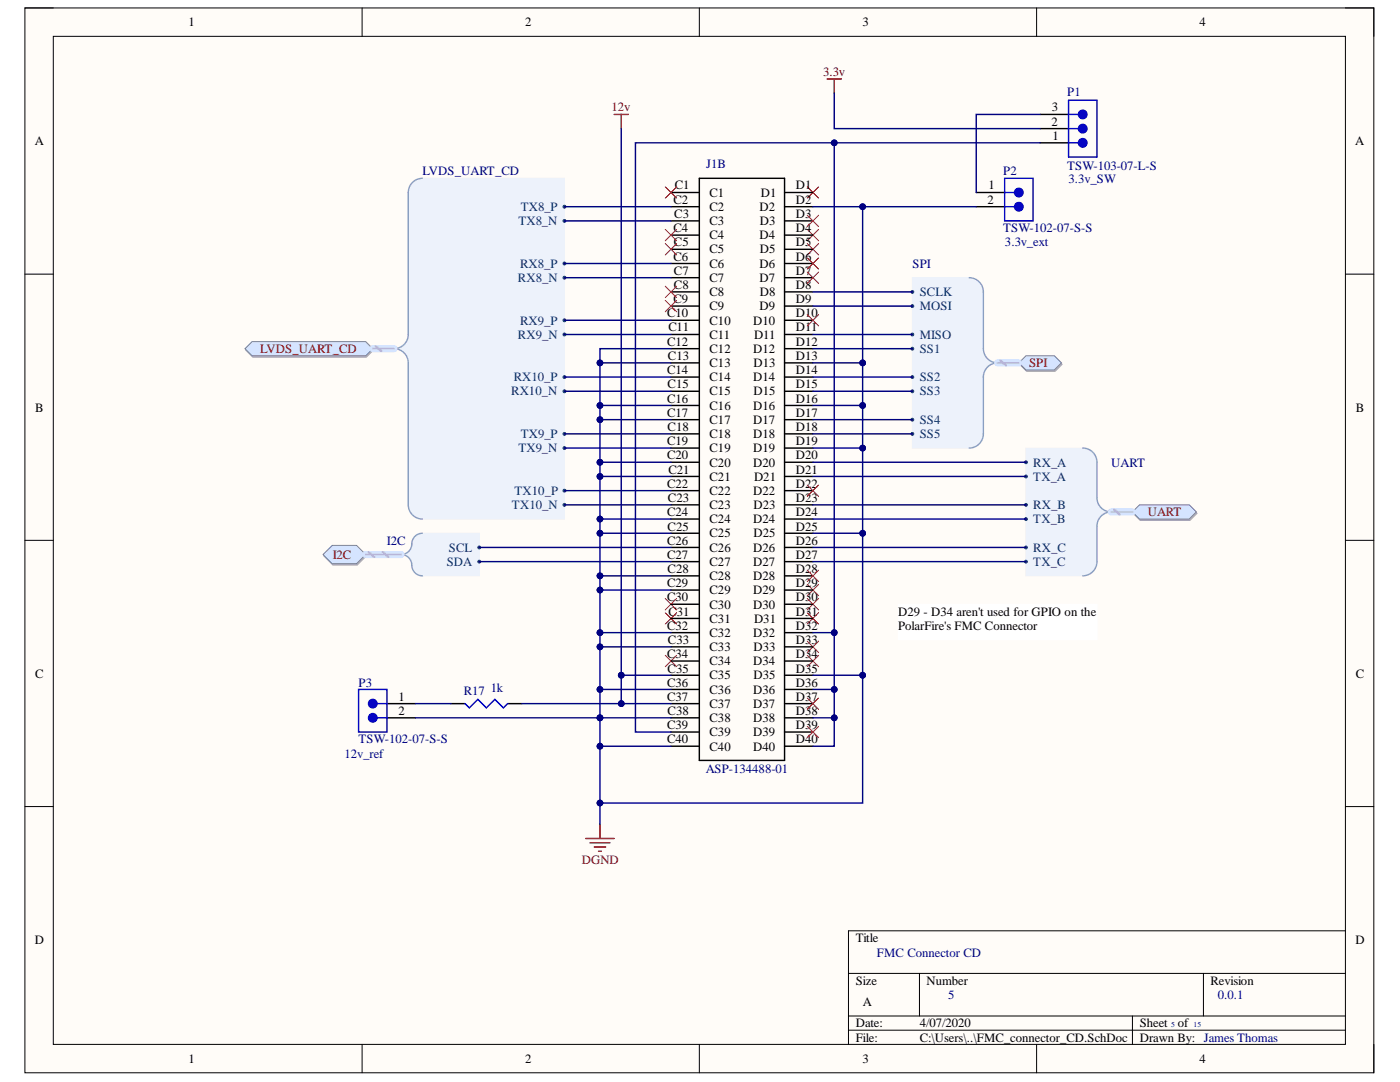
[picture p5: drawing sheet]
<svg xmlns="http://www.w3.org/2000/svg" width="279mm" height="216mm" viewBox="0 0 279 216" stroke-linecap="round" stroke-linejoin="round" font-family="sans-serif">
<path d="M5 1.6h269.2v212.5h-269.2z" fill-rule="evenodd" fill="#fffcf8"/>
<path d="M5 1.6h269.2v212.5h-269.2z" fill="none" stroke="#000" stroke-width=".2"/>
<path d="M10.6 7.3h257.9v201.1h-257.9z" fill-rule="evenodd" fill="#fffcf8"/>
<g fill="none" stroke="#000" stroke-width=".2">
<path d="M5 1.6h5.6M10.6 7.3h257.9v201.1h-257.9zM72.3 1.6v5.7M139.6 1.6v5.7M206.9 1.6v5.7M268.5 1.6h5.7v5.7M5 54.7h5.6M268.5 54.7h5.7M5 107.8h5.6M268.5 107.8h5.7M5 160.9h5.6M268.5 160.9h5.7"/>
<path d="M169.3 194.2h99.2M183.5 194.2v8.5M240.2 194.2v8.5M268.5 185.7h-99.2v22.7M72.3 208.4v5.7M139.6 208.4v5.7M169.3 202.7h99.2M169.3 205.6h99.2M206.9 208.4v5.7M226 202.7v5.7M274.2 208.4v5.7"/>
</g>
<path d="M116.9 167.3h5.7M117.7 168.2h4M118.6 169h2.3M119.5 169.9h.5M119.7 164.5v2.8" fill="none" stroke="#800000" stroke-width=".29"/>
<path d="M82.5 107.5l.7-.8 1.1-.3h11.3v8.5h-11.3a2.2 2.2 0 0 1-2.1-2.7l-.5-.8-1.1-.7 1.1-.8 .5-.8z" fill-rule="evenodd" fill="#edf2fb"/>
<path d="M82.5 107.5l.7-.8 1.1-.3h11.3v8.5h-11.3a2.2 2.2 0 0 1-2.1-2.7l-.5-.8-1.1-.7 1.1-.8 .5-.8z" fill="none" stroke="#edf2fb" stroke-width=".2"/>
<path d="M84.3 106.4a2.13 2.13 0 0 0-2.1 2.1 2.13 2.13 0 0 1-2.1 2.2 2.13 2.13 0 0 1 2.1 2.1 2.12 2.12 0 0 0 2.1 2.1" fill="none" stroke="#8f9ec9" stroke-width=".29"/>
<circle cx="95.6" cy="109.2" r=".28" fill="#003a70"/>
<circle cx="95.6" cy="109.2" r=".28" fill="none" stroke="#003a70" stroke-width=".2"/>
<circle cx="95.6" cy="112.1" r=".28" fill="#003a70"/>
<circle cx="95.6" cy="112.1" r=".28" fill="none" stroke="#003a70" stroke-width=".2"/>
<path d="M182.1 55.4h11.3l1.4 .4 1.1 1 .4 1.4v12.1l.7 1.2 1.4 .9-1.4 1-.7 1.1v12.1l-.4 1.4-1.1 1.1-1.4 .3h-11.3z" fill-rule="evenodd" fill="#edf2fb"/>
<path d="M182.1 55.4h11.3l1.4 .4 1.1 1 .4 1.4v12.1l.7 1.2 1.4 .9-1.4 1-.7 1.1v12.1l-.4 1.4-1.1 1.1-1.4 .3h-11.3z" fill="none" stroke="#edf2fb" stroke-width=".2"/>
<path d="M193.4 55.4a2.83 2.83 0 0 1 2.9 2.8v11.4a2.83 2.83 0 0 0 2.8 2.8 2.83 2.83 0 0 0-2.8 2.8v11.4a2.83 2.83 0 0 1-2.9 2.8" fill="none" stroke="#8f9ec9" stroke-width=".29"/>
<circle cx="182.1" cy="69.6" r=".28" fill="#003a70"/>
<circle cx="182.1" cy="69.6" r=".28" fill="none" stroke="#003a70" stroke-width=".2"/>
<circle cx="182.1" cy="75.2" r=".28" fill="#003a70"/>
<circle cx="182.1" cy="75.2" r=".28" fill="none" stroke="#003a70" stroke-width=".2"/>
<circle cx="182.1" cy="61.1" r=".28" fill="#003a70"/>
<circle cx="182.1" cy="61.1" r=".28" fill="none" stroke="#003a70" stroke-width=".2"/>
<circle cx="182.1" cy="66.7" r=".28" fill="#003a70"/>
<circle cx="182.1" cy="66.7" r=".28" fill="none" stroke="#003a70" stroke-width=".2"/>
<circle cx="182.1" cy="58.2" r=".28" fill="#003a70"/>
<circle cx="182.1" cy="58.2" r=".28" fill="none" stroke="#003a70" stroke-width=".2"/>
<circle cx="182.1" cy="78.1" r=".28" fill="#003a70"/>
<circle cx="182.1" cy="78.1" r=".28" fill="none" stroke="#003a70" stroke-width=".2"/>
<circle cx="182.1" cy="83.7" r=".28" fill="#003a70"/>
<circle cx="182.1" cy="83.7" r=".28" fill="none" stroke="#003a70" stroke-width=".2"/>
<circle cx="182.1" cy="86.6" r=".28" fill="#003a70"/>
<circle cx="182.1" cy="86.6" r=".28" fill="none" stroke="#003a70" stroke-width=".2"/>
<path d="M203.5 72.7l1.4-1.4h5.7l1.4 1.4-1.4 1.4h-5.7z" fill-rule="evenodd" fill="#bac0ca"/>
<path d="M203.5 72.7l1.4-1.4h5.7l1.4 1.4-1.4 1.4h-5.7z" fill="none" stroke="#a6acb6" stroke-width=".2"/>
<path d="M203.3 72.4l1.5-1.4h5.6l1.4 1.4-1.4 1.4h-5.6z" fill-rule="evenodd" fill="#d5e4ff"/>
<path d="M203.3 72.4l1.5-1.4h5.6l1.4 1.4-1.4 1.4h-5.6z" fill="none" stroke="#71809b" stroke-width=".2"/>
<path d="M64.6 110.9l1.8-1.8h4.9l1.8 1.8-1.8 1.9h-4.9z" fill-rule="evenodd" fill="#bac0ca"/>
<path d="M64.6 110.9l1.8-1.8h4.9l1.8 1.8-1.8 1.9h-4.9z" fill="none" stroke="#a6acb6" stroke-width=".2"/>
<path d="M64.5 110.7l1.8-1.9h4.9l1.8 1.9-1.8 1.8h-4.9z" fill-rule="evenodd" fill="#d5e4ff"/>
<path d="M64.5 110.7l1.8-1.9h4.9l1.8 1.9-1.8 1.8h-4.9z" fill="none" stroke="#71809b" stroke-width=".2"/>
<path d="M204.8 89.4h11.3l1.4 .4 1.1 1 .3 1.4v7.8l.7 1.2 1.4 1-1.4 .9-.7 1.2v7.8l-.3 1.4-1.1 1.1-1.4 .3h-11.3z" fill-rule="evenodd" fill="#edf2fb"/>
<path d="M204.8 89.4h11.3l1.4 .4 1.1 1 .3 1.4v7.8l.7 1.2 1.4 1-1.4 .9-.7 1.2v7.8l-.3 1.4-1.1 1.1-1.4 .3h-11.3z" fill="none" stroke="#edf2fb" stroke-width=".2"/>
<path d="M216.1 89.4a2.83 2.83 0 0 1 2.8 2.8v7.1a2.83 2.83 0 0 0 2.9 2.9 2.83 2.83 0 0 0-2.9 2.8v7.1a2.83 2.83 0 0 1-2.8 2.8" fill="none" stroke="#8f9ec9" stroke-width=".29"/>
<circle cx="204.7" cy="92.2" r=".28" fill="#003a70"/>
<circle cx="204.7" cy="92.2" r=".28" fill="none" stroke="#003a70" stroke-width=".2"/>
<circle cx="204.7" cy="95.1" r=".28" fill="#003a70"/>
<circle cx="204.7" cy="95.1" r=".28" fill="none" stroke="#003a70" stroke-width=".2"/>
<circle cx="204.7" cy="100.7" r=".28" fill="#003a70"/>
<circle cx="204.7" cy="100.7" r=".28" fill="none" stroke="#003a70" stroke-width=".2"/>
<circle cx="204.7" cy="103.6" r=".28" fill="#003a70"/>
<circle cx="204.7" cy="103.6" r=".28" fill="none" stroke="#003a70" stroke-width=".2"/>
<circle cx="204.7" cy="109.2" r=".28" fill="#003a70"/>
<circle cx="204.7" cy="109.2" r=".28" fill="none" stroke="#003a70" stroke-width=".2"/>
<circle cx="204.7" cy="112.1" r=".28" fill="#003a70"/>
<circle cx="204.7" cy="112.1" r=".28" fill="none" stroke="#003a70" stroke-width=".2"/>
<path d="M226.1 102.4l1.5-1.4h9.9l1.4 1.4-1.4 1.5h-9.9z" fill-rule="evenodd" fill="#bac0ca"/>
<path d="M226.1 102.4l1.5-1.4h9.9l1.4 1.4-1.4 1.5h-9.9z" fill="none" stroke="#a6acb6" stroke-width=".2"/>
<path d="M226 102.2l1.4-1.5h9.9l1.5 1.5-1.5 1.4h-9.9z" fill-rule="evenodd" fill="#d5e4ff"/>
<path d="M226 102.2l1.4-1.5h9.9l1.5 1.5-1.5 1.4h-9.9z" fill="none" stroke="#71809b" stroke-width=".2"/>
<path d="M81.8 37l1.1-1.1 1.4-.3h28.3v68h-28.3l-1.4-.4-1.1-1-.3-1.5v-29l-.7-1.2-1.4-.9 1.4-1 .7-1.2v-29z" fill-rule="evenodd" fill="#edf2fb"/>
<path d="M81.8 37l1.1-1.1 1.4-.3h28.3v68h-28.3l-1.4-.4-1.1-1-.3-1.5v-29l-.7-1.2-1.4-.9 1.4-1 .7-1.2v-29z" fill="none" stroke="#edf2fb" stroke-width=".2"/>
<path d="M84.3 35.6a2.83 2.83 0 0 0-2.8 2.8v28.3a2.83 2.83 0 0 1-2.9 2.9 2.83 2.83 0 0 1 2.9 2.8v28.3a2.83 2.83 0 0 0 2.8 2.9" fill="none" stroke="#8f9ec9" stroke-width=".29"/>
<circle cx="112.6" cy="41.2" r=".28" fill="#003a70"/>
<circle cx="112.6" cy="41.2" r=".28" fill="none" stroke="#003a70" stroke-width=".2"/>
<circle cx="112.6" cy="44.1" r=".28" fill="#003a70"/>
<circle cx="112.6" cy="44.1" r=".28" fill="none" stroke="#003a70" stroke-width=".2"/>
<circle cx="112.6" cy="52.6" r=".28" fill="#003a70"/>
<circle cx="112.6" cy="52.6" r=".28" fill="none" stroke="#003a70" stroke-width=".2"/>
<circle cx="112.6" cy="55.4" r=".28" fill="#003a70"/>
<circle cx="112.6" cy="55.4" r=".28" fill="none" stroke="#003a70" stroke-width=".2"/>
<circle cx="112.6" cy="66.7" r=".28" fill="#003a70"/>
<circle cx="112.6" cy="66.7" r=".28" fill="none" stroke="#003a70" stroke-width=".2"/>
<circle cx="112.6" cy="63.9" r=".28" fill="#003a70"/>
<circle cx="112.6" cy="63.9" r=".28" fill="none" stroke="#003a70" stroke-width=".2"/>
<circle cx="112.6" cy="97.9" r=".28" fill="#003a70"/>
<circle cx="112.6" cy="97.9" r=".28" fill="none" stroke="#003a70" stroke-width=".2"/>
<circle cx="112.6" cy="100.7" r=".28" fill="#003a70"/>
<circle cx="112.6" cy="100.7" r=".28" fill="none" stroke="#003a70" stroke-width=".2"/>
<circle cx="112.6" cy="86.6" r=".28" fill="#003a70"/>
<circle cx="112.6" cy="86.6" r=".28" fill="none" stroke="#003a70" stroke-width=".2"/>
<circle cx="112.6" cy="89.4" r=".28" fill="#003a70"/>
<circle cx="112.6" cy="89.4" r=".28" fill="none" stroke="#003a70" stroke-width=".2"/>
<circle cx="112.6" cy="75.2" r=".28" fill="#003a70"/>
<circle cx="112.6" cy="75.2" r=".28" fill="none" stroke="#003a70" stroke-width=".2"/>
<circle cx="112.6" cy="78.1" r=".28" fill="#003a70"/>
<circle cx="112.6" cy="78.1" r=".28" fill="none" stroke="#003a70" stroke-width=".2"/>
<path d="M49 69.9l1.5-1.5h22.6l1.4 1.5-1.4 1.4h-22.6z" fill-rule="evenodd" fill="#bac0ca"/>
<path d="M49 69.9l1.5-1.5h22.6l1.4 1.5-1.4 1.4h-22.6z" fill="none" stroke="#a6acb6" stroke-width=".2"/>
<path d="M48.9 69.6l1.4-1.4h22.7l1.4 1.4-1.4 1.4h-22.7z" fill-rule="evenodd" fill="#d5e4ff"/>
<path d="M48.9 69.6l1.4-1.4h22.7l1.4 1.4-1.4 1.4h-22.7z" fill="none" stroke="#71809b" stroke-width=".2"/>
<path d="M165.1 15.7h2.8M166.5 15.7v2.9M122.6 22.8h2.8M124 22.8v2.9" fill="none" stroke="#800000" stroke-width=".29"/>
<path d="M161.1 116.6l2.3 2.3M161.1 119.4l2.3 2.3M163.4 116.6l-2.3 2.3M163.4 119.4l-2.3 2.3M161.1 122.3l2.3 2.2M161.1 127.9l2.3 2.3M161.1 130.8l2.3 2.2M163.4 122.3l-2.3 2.2M163.4 127.9l-2.3 2.3M163.4 130.8l-2.3 2.2" fill="none" stroke="#f00" stroke-width=".2"/>
<path d="M179.2 120.6h39.7v7.1h-39.7z" fill-rule="evenodd" fill="#fff"/>
<path d="M179.2 120.6h39.7v7.1h-39.7z" fill="none" stroke="#fff" stroke-width=".2"/>
<path d="M161.1 37.3l2.3 2.2M163.4 37.3l-2.3 2.2M161.1 45.8l2.3 2.2M161.1 48.6l2.3 2.3M163.4 45.8l-2.3 2.2M163.4 48.6l-2.3 2.3M132.8 119.4l2.2 2.3M135 119.4l-2.2 2.3M132.8 130.8l2.2 2.2M132.8 122.3l2.2 2.2M135 130.8l-2.2 2.2M135 122.3l-2.2 2.2" fill="none" stroke="#f00" stroke-width=".2"/>
<path d="M194.8 38.4h5.7M194.8 41.2h5.7M90 140.4h2.8M101.3 140.4h2.8" fill="none" stroke="#000" stroke-width=".29"/>
<path d="M200.5 35.6h5.7v8.5h-5.7zM200.5 41.2h2M92.8 140.4l.9 .8 1.7-1.6 1.7 1.6 1.7-1.6 1.7 1.6 .8-.8" fill="none" stroke="#00f" stroke-width=".29"/>
<circle cx="203.3" cy="41.3" r=".85" fill="#00f"/>
<g fill="none" stroke="#00f" stroke-width=".29">
<path d="M200.5 38.4h2"/>
<circle cx="203.3" cy="41.3" r=".85"/>
</g>
<circle cx="203.3" cy="38.4" r=".85" fill="#00f"/>
<g fill="none" stroke="#00f" stroke-width=".29">
<path d="M213.3 20h5.6v11.3h-5.6zM213.3 25.7h1.9"/>
<circle cx="203.3" cy="38.4" r=".85"/>
</g>
<path d="M207.6 25.7h5.7M207.6 28.5h5.7M207.6 22.8h5.7" fill="none" stroke="#000" stroke-width=".29"/>
<circle cx="216.1" cy="25.7" r=".85" fill="#00f"/>
<g fill="none" stroke="#00f" stroke-width=".29">
<path d="M213.3 28.5h1.9"/>
<circle cx="216.1" cy="25.7" r=".85"/>
</g>
<circle cx="216.1" cy="28.5" r=".85" fill="#00f"/>
<g fill="none" stroke="#00f" stroke-width=".29">
<path d="M213.3 22.8h1.9"/>
<circle cx="216.1" cy="28.5" r=".85"/>
</g>
<circle cx="216.1" cy="22.8" r=".85" fill="#00f"/>
<g fill="none" stroke="#00f" stroke-width=".29">
<path d="M71.6 137.6h5.6v8.5h-5.6zM75.2 143.2h2"/>
<circle cx="216.1" cy="22.8" r=".85"/>
</g>
<path d="M77.2 143.2h5.7M77.2 140.4h5.7" fill="none" stroke="#000" stroke-width=".29"/>
<circle cx="74.4" cy="143.2" r=".85" fill="#00f"/>
<g fill="none" stroke="#00f" stroke-width=".29">
<path d="M75.2 140.4h2"/>
<circle cx="74.4" cy="143.2" r=".85"/>
</g>
<circle cx="74.4" cy="140.4" r=".85" fill="#00f"/>
<circle cx="74.4" cy="140.4" r=".85" fill="none" stroke="#00f" stroke-width=".29"/>
<g fill="none" stroke="#000" stroke-width=".29">
<path d="M133.9 38.4h5.7M139.6 35.6h17v116.1h-17zM156.6 38.4h5.6M133.9 58.2h5.7M133.9 55.4h5.7M133.9 52.6h5.7M133.9 49.7h5.7M133.9 46.9h5.7M133.9 44.1h5.7M133.9 41.2h5.7M156.6 58.2h5.6M156.6 55.4h5.6"/>
<path d="M156.6 52.6h5.6M156.6 49.7h5.6M156.6 46.9h5.6M156.6 44.1h5.6M156.6 41.2h5.6M133.9 78.1h5.7M133.9 75.2h5.7M133.9 72.4h5.7M133.9 69.6h5.7M133.9 66.7h5.7M133.9 63.9h5.7M133.9 61.1h5.7"/>
<path d="M156.6 78.1h5.6M156.6 75.2h5.6M156.6 72.4h5.6M156.6 69.6h5.6M156.6 66.7h5.6M156.6 63.9h5.6M156.6 61.1h5.6M133.9 97.9h5.7M133.9 95.1h5.7M133.9 92.2h5.7M133.9 89.4h5.7M133.9 86.6h5.7"/>
<path d="M133.9 83.7h5.7M133.9 80.9h5.7M156.6 97.9h5.6M156.6 95.1h5.6M156.6 92.2h5.6M156.6 89.4h5.6M156.6 86.6h5.6M156.6 83.7h5.6M156.6 80.9h5.6M133.9 117.7h5.7M133.9 114.9h5.7M133.9 112.1h5.7"/>
<path d="M133.9 109.2h5.7M133.9 106.4h5.7M133.9 103.6h5.7M133.9 100.7h5.7M156.6 117.7h5.6M156.6 114.9h5.6M156.6 112.1h5.6M156.6 109.2h5.6M156.6 106.4h5.6M156.6 103.6h5.6M156.6 100.7h5.6M133.9 137.6h5.7"/>
<path d="M133.9 134.7h5.7M133.9 131.9h5.7M133.9 129.1h5.7M133.9 126.2h5.7M133.9 123.4h5.7M133.9 120.6h5.7M156.6 137.6h5.6M156.6 134.7h5.6M156.6 131.9h5.6M156.6 129.1h5.6M156.6 126.2h5.6M156.6 123.4h5.6"/>
<path d="M156.6 120.6h5.6M133.9 148.9h5.7M133.9 146.1h5.7M133.9 143.2h5.7M133.9 140.4h5.7M156.6 148.9h5.6M156.6 146.1h5.6M156.6 143.2h5.6M156.6 140.4h5.6"/>
</g>
<g fill="none" stroke="#f00" stroke-width=".2">
<path d="M132.8 37.3l2.2 2.2M135 37.3l-2.2 2.2M132.8 45.8l2.2 2.2M132.8 48.6l2.2 2.3M132.8 57.1l2.2 2.3M132.8 59.9l2.2 2.3M135 45.8l-2.2 2.2M135 48.6l-2.2 2.3M135 57.1l-2.2 2.3M135 59.9l-2.2 2.3M161.1 54.3l2.3 2.2M161.1 51.4l2.3 2.3"/>
<path d="M161.1 42.9l2.3 2.3M163.4 54.3l-2.3 2.2M163.4 51.4l-2.3 2.3M163.4 42.9l-2.3 2.3M161.1 62.8l2.3 2.2M163.4 62.8l-2.3 2.2M161.1 96.8l2.3 2.2M163.4 96.8l-2.3 2.2M161.1 113.8l2.3 2.2M163.4 113.8l-2.3 2.2M161.1 139.3l2.3 2.2M163.4 139.3l-2.3 2.2"/>
<path d="M161.1 144.9l2.3 2.3M163.4 144.9l-2.3 2.3"/>
</g>
<path d="M172.2 41.2v119h-52.5" fill="none" stroke="#000080" stroke-width=".29"/>
<circle cx="172.2" cy="41.2" r=".57" fill="#000080"/>
<circle cx="172.2" cy="41.2" r=".57" fill="none" stroke="#000080" stroke-width=".2"/>
<circle cx="172.2" cy="72.4" r=".57" fill="#000080"/>
<circle cx="172.2" cy="72.4" r=".57" fill="none" stroke="#000080" stroke-width=".2"/>
<circle cx="172.2" cy="80.9" r=".57" fill="#000080"/>
<circle cx="172.2" cy="80.9" r=".57" fill="none" stroke="#000080" stroke-width=".2"/>
<circle cx="172.2" cy="89.4" r=".57" fill="#000080"/>
<circle cx="172.2" cy="89.4" r=".57" fill="none" stroke="#000080" stroke-width=".2"/>
<circle cx="172.2" cy="106.4" r=".57" fill="#000080"/>
<circle cx="172.2" cy="106.4" r=".57" fill="none" stroke="#000080" stroke-width=".2"/>
<circle cx="172.2" cy="134.7" r=".57" fill="#000080"/>
<circle cx="172.2" cy="134.7" r=".57" fill="none" stroke="#000080" stroke-width=".2"/>
<circle cx="119.7" cy="160.2" r=".57" fill="#000080"/>
<circle cx="119.7" cy="160.2" r=".57" fill="none" stroke="#000080" stroke-width=".2"/>
<path d="M221.8 102.2h4.2" fill="none" stroke="#cbdaff" stroke-width="1.4"/>
<path d="M222.3 101.7l1.1 .9" fill="none" stroke="#adbce7" stroke-width=".42"/>
<path d="M221.8 102.2h4.2" fill="none" stroke="#adbce7" stroke-width=".29"/>
<path d="M82.9 143.2h36.8" fill="none" stroke="#000080" stroke-width=".29"/>
<circle cx="119.7" cy="143.2" r=".57" fill="#000080"/>
<circle cx="119.7" cy="143.2" r=".57" fill="none" stroke="#000080" stroke-width=".2"/>
<path d="M95.6 112.1h38.3M95.6 109.2h38.3M82.9 140.4h7.1M104.1 140.4h19.9" fill="none" stroke="#000080" stroke-width=".29"/>
<circle cx="124" cy="140.4" r=".57" fill="#000080"/>
<circle cx="124" cy="140.4" r=".57" fill="none" stroke="#000080" stroke-width=".2"/>
<g fill="none" stroke="#000080" stroke-width=".29">
<path d="M112.6 55.4h21.3M112.6 52.6h21.3M112.6 44.1h21.3M112.6 41.2h21.3M112.6 78.1h21.3M112.6 75.2h21.3M112.6 66.7h21.3M112.6 63.9h21.3M112.6 97.9h21.3M112.6 89.4h21.3M112.6 86.6h21.3M112.6 100.7h21.3"/>
<path d="M119.7 148.9h14.2"/>
</g>
<circle cx="119.7" cy="148.9" r=".57" fill="#000080"/>
<circle cx="119.7" cy="148.9" r=".57" fill="none" stroke="#000080" stroke-width=".2"/>
<path d="M119.7 143.2h14.2" fill="none" stroke="#000080" stroke-width=".29"/>
<circle cx="119.7" cy="143.2" r=".57" fill="#000080"/>
<circle cx="119.7" cy="143.2" r=".57" fill="none" stroke="#000080" stroke-width=".2"/>
<path d="M119.7 137.6h14.2" fill="none" stroke="#000080" stroke-width=".29"/>
<circle cx="119.7" cy="137.6" r=".57" fill="#000080"/>
<circle cx="119.7" cy="137.6" r=".57" fill="none" stroke="#000080" stroke-width=".2"/>
<path d="M119.7 129.1h14.2" fill="none" stroke="#000080" stroke-width=".29"/>
<circle cx="119.7" cy="129.1" r=".57" fill="#000080"/>
<circle cx="119.7" cy="129.1" r=".57" fill="none" stroke="#000080" stroke-width=".2"/>
<path d="M119.7 126.2h14.2" fill="none" stroke="#000080" stroke-width=".29"/>
<circle cx="119.7" cy="126.2" r=".57" fill="#000080"/>
<circle cx="119.7" cy="126.2" r=".57" fill="none" stroke="#000080" stroke-width=".2"/>
<path d="M119.7 117.7h14.2" fill="none" stroke="#000080" stroke-width=".29"/>
<circle cx="119.7" cy="117.7" r=".57" fill="#000080"/>
<circle cx="119.7" cy="117.7" r=".57" fill="none" stroke="#000080" stroke-width=".2"/>
<path d="M119.7 114.9h14.2" fill="none" stroke="#000080" stroke-width=".29"/>
<circle cx="119.7" cy="114.9" r=".57" fill="#000080"/>
<circle cx="119.7" cy="114.9" r=".57" fill="none" stroke="#000080" stroke-width=".2"/>
<path d="M119.7 106.4h14.2" fill="none" stroke="#000080" stroke-width=".29"/>
<circle cx="119.7" cy="106.4" r=".57" fill="#000080"/>
<circle cx="119.7" cy="106.4" r=".57" fill="none" stroke="#000080" stroke-width=".2"/>
<path d="M119.7 103.6h14.2" fill="none" stroke="#000080" stroke-width=".29"/>
<circle cx="119.7" cy="103.6" r=".57" fill="#000080"/>
<circle cx="119.7" cy="103.6" r=".57" fill="none" stroke="#000080" stroke-width=".2"/>
<path d="M119.7 95.1h14.2" fill="none" stroke="#000080" stroke-width=".29"/>
<circle cx="119.7" cy="95.1" r=".57" fill="#000080"/>
<circle cx="119.7" cy="95.1" r=".57" fill="none" stroke="#000080" stroke-width=".2"/>
<path d="M119.7 92.2h14.2" fill="none" stroke="#000080" stroke-width=".29"/>
<circle cx="119.7" cy="92.2" r=".57" fill="#000080"/>
<circle cx="119.7" cy="92.2" r=".57" fill="none" stroke="#000080" stroke-width=".2"/>
<path d="M119.7 83.7h14.2" fill="none" stroke="#000080" stroke-width=".29"/>
<circle cx="119.7" cy="83.7" r=".57" fill="#000080"/>
<circle cx="119.7" cy="83.7" r=".57" fill="none" stroke="#000080" stroke-width=".2"/>
<path d="M119.7 80.9h14.2" fill="none" stroke="#000080" stroke-width=".29"/>
<circle cx="119.7" cy="80.9" r=".57" fill="#000080"/>
<circle cx="119.7" cy="80.9" r=".57" fill="none" stroke="#000080" stroke-width=".2"/>
<path d="M119.7 72.4h14.2" fill="none" stroke="#000080" stroke-width=".29"/>
<circle cx="119.7" cy="72.4" r=".57" fill="#000080"/>
<circle cx="119.7" cy="72.4" r=".57" fill="none" stroke="#000080" stroke-width=".2"/>
<path d="M133.9 69.6h-14.2v94.9" fill="none" stroke="#000080" stroke-width=".29"/>
<circle cx="119.7" cy="72.4" r=".57" fill="#000080"/>
<circle cx="119.7" cy="72.4" r=".57" fill="none" stroke="#000080" stroke-width=".2"/>
<circle cx="119.7" cy="80.9" r=".57" fill="#000080"/>
<circle cx="119.7" cy="80.9" r=".57" fill="none" stroke="#000080" stroke-width=".2"/>
<circle cx="119.7" cy="83.7" r=".57" fill="#000080"/>
<circle cx="119.7" cy="83.7" r=".57" fill="none" stroke="#000080" stroke-width=".2"/>
<circle cx="119.7" cy="92.2" r=".57" fill="#000080"/>
<circle cx="119.7" cy="92.2" r=".57" fill="none" stroke="#000080" stroke-width=".2"/>
<circle cx="119.7" cy="95.1" r=".57" fill="#000080"/>
<circle cx="119.7" cy="95.1" r=".57" fill="none" stroke="#000080" stroke-width=".2"/>
<circle cx="119.7" cy="103.6" r=".57" fill="#000080"/>
<circle cx="119.7" cy="103.6" r=".57" fill="none" stroke="#000080" stroke-width=".2"/>
<circle cx="119.7" cy="106.4" r=".57" fill="#000080"/>
<circle cx="119.7" cy="106.4" r=".57" fill="none" stroke="#000080" stroke-width=".2"/>
<circle cx="119.7" cy="114.9" r=".57" fill="#000080"/>
<circle cx="119.7" cy="114.9" r=".57" fill="none" stroke="#000080" stroke-width=".2"/>
<circle cx="119.7" cy="117.7" r=".57" fill="#000080"/>
<circle cx="119.7" cy="117.7" r=".57" fill="none" stroke="#000080" stroke-width=".2"/>
<circle cx="119.7" cy="126.2" r=".57" fill="#000080"/>
<circle cx="119.7" cy="126.2" r=".57" fill="none" stroke="#000080" stroke-width=".2"/>
<circle cx="119.7" cy="129.1" r=".57" fill="#000080"/>
<circle cx="119.7" cy="129.1" r=".57" fill="none" stroke="#000080" stroke-width=".2"/>
<circle cx="119.7" cy="137.6" r=".57" fill="#000080"/>
<circle cx="119.7" cy="137.6" r=".57" fill="none" stroke="#000080" stroke-width=".2"/>
<circle cx="119.7" cy="143.2" r=".57" fill="#000080"/>
<circle cx="119.7" cy="143.2" r=".57" fill="none" stroke="#000080" stroke-width=".2"/>
<circle cx="119.7" cy="148.9" r=".57" fill="#000080"/>
<circle cx="119.7" cy="148.9" r=".57" fill="none" stroke="#000080" stroke-width=".2"/>
<circle cx="119.7" cy="160.2" r=".57" fill="#000080"/>
<circle cx="119.7" cy="160.2" r=".57" fill="none" stroke="#000080" stroke-width=".2"/>
<path d="M133.9 134.7h-9.9v5.7h9.9" fill="none" stroke="#000080" stroke-width=".29"/>
<circle cx="124" cy="140.4" r=".57" fill="#000080"/>
<circle cx="124" cy="140.4" r=".57" fill="none" stroke="#000080" stroke-width=".2"/>
<circle cx="124" cy="134.7" r=".57" fill="#000080"/>
<circle cx="124" cy="134.7" r=".57" fill="none" stroke="#000080" stroke-width=".2"/>
<path d="M166.5 126.2v-97.7h-39.7v117.6h7.1" fill="none" stroke="#000080" stroke-width=".29"/>
<circle cx="166.5" cy="28.5" r=".57" fill="#000080"/>
<circle cx="166.5" cy="28.5" r=".57" fill="none" stroke="#000080" stroke-width=".2"/>
<circle cx="166.5" cy="126.2" r=".57" fill="#000080"/>
<circle cx="166.5" cy="126.2" r=".57" fill="none" stroke="#000080" stroke-width=".2"/>
<path d="M162.2 126.2h4.3v22.7h-4.3" fill="none" stroke="#000080" stroke-width=".29"/>
<circle cx="166.5" cy="143.2" r=".57" fill="#000080"/>
<circle cx="166.5" cy="143.2" r=".57" fill="none" stroke="#000080" stroke-width=".2"/>
<circle cx="166.5" cy="137.6" r=".57" fill="#000080"/>
<circle cx="166.5" cy="137.6" r=".57" fill="none" stroke="#000080" stroke-width=".2"/>
<circle cx="166.5" cy="126.2" r=".57" fill="#000080"/>
<circle cx="166.5" cy="126.2" r=".57" fill="none" stroke="#000080" stroke-width=".2"/>
<path d="M162.2 143.2h4.3" fill="none" stroke="#000080" stroke-width=".29"/>
<circle cx="166.5" cy="143.2" r=".57" fill="#000080"/>
<circle cx="166.5" cy="143.2" r=".57" fill="none" stroke="#000080" stroke-width=".2"/>
<path d="M162.2 137.6h4.3" fill="none" stroke="#000080" stroke-width=".29"/>
<circle cx="166.5" cy="137.6" r=".57" fill="#000080"/>
<circle cx="166.5" cy="137.6" r=".57" fill="none" stroke="#000080" stroke-width=".2"/>
<path d="M162.2 134.7h10" fill="none" stroke="#000080" stroke-width=".29"/>
<circle cx="172.2" cy="134.7" r=".57" fill="#000080"/>
<circle cx="172.2" cy="134.7" r=".57" fill="none" stroke="#000080" stroke-width=".2"/>
<path d="M162.2 106.4h10M162.2 112.1h42.6M162.2 109.2h42.6" fill="none" stroke="#000080" stroke-width=".29"/>
<circle cx="172.2" cy="106.4" r=".57" fill="#000080"/>
<circle cx="172.2" cy="106.4" r=".57" fill="none" stroke="#000080" stroke-width=".2"/>
<path d="M162.2 89.4h10M162.2 95.1h42.6M162.2 92.2h42.6M162.2 103.6h42.6M162.2 100.7h42.6" fill="none" stroke="#000080" stroke-width=".29"/>
<circle cx="172.2" cy="89.4" r=".57" fill="#000080"/>
<circle cx="172.2" cy="89.4" r=".57" fill="none" stroke="#000080" stroke-width=".2"/>
<path d="M162.2 80.9h10M162.2 86.6h19.9M162.2 83.7h19.9" fill="none" stroke="#000080" stroke-width=".29"/>
<circle cx="172.2" cy="80.9" r=".57" fill="#000080"/>
<circle cx="172.2" cy="80.9" r=".57" fill="none" stroke="#000080" stroke-width=".2"/>
<path d="M162.2 72.4h10M162.2 78.1h19.9M162.2 75.2h19.9" fill="none" stroke="#000080" stroke-width=".29"/>
<circle cx="172.2" cy="72.4" r=".57" fill="#000080"/>
<circle cx="172.2" cy="72.4" r=".57" fill="none" stroke="#000080" stroke-width=".2"/>
<path d="M162.2 41.2h32.6M162.2 58.2h19.9M162.2 69.6h19.9M162.2 66.7h19.9M162.2 61.1h19.9" fill="none" stroke="#000080" stroke-width=".29"/>
<circle cx="172.2" cy="41.2" r=".57" fill="#000080"/>
<circle cx="172.2" cy="41.2" r=".57" fill="none" stroke="#000080" stroke-width=".2"/>
<path d="M166.5 28.5h41.1" fill="none" stroke="#000080" stroke-width=".29"/>
<circle cx="166.5" cy="28.5" r=".57" fill="#000080"/>
<circle cx="166.5" cy="28.5" r=".57" fill="none" stroke="#000080" stroke-width=".2"/>
<path d="M166.5 18.6v7.1h41.1M124 25.7v109M207.6 22.8h-12.8v15.6" fill="none" stroke="#000080" stroke-width=".29"/>
<circle cx="124" cy="134.7" r=".57" fill="#000080"/>
<circle cx="124" cy="134.7" r=".57" fill="none" stroke="#000080" stroke-width=".2"/>
<path d="M74.4 69.6h4.2M199.1 72.4h4.2M73 110.7h7.1" fill="none" stroke="#cbdaff" stroke-width="1.4"/>
<path d="M75 69.1l1.1 1M199.6 71.9l1.2 1M73.5 110.2l1.2 .9M76.4 110.2l1.1 .9" fill="none" stroke="#adbce7" stroke-width=".42"/>
<path d="M74.4 69.6h4.2M199.1 72.4h4.2M73 110.7h7.1" fill="none" stroke="#adbce7" stroke-width=".29"/>
<g font-size="2.5">
<text x="37.6" y="5.2">1</text>
<text x="104.8" y="5.2">2</text>
<text x="172.1" y="5.2">3</text>
<text x="239.4" y="5.2">4</text>
<text x="209.9" y="22.2">3</text>
<text x="6.9" y="29">A</text>
<text x="209.9" y="25.1">2</text>
<text x="210" y="27.9">1</text>
<text x="270.4" y="29">A</text>
<text x="134.4" y="40.7">C2</text>
<text x="134.7" y="37.8">C1</text>
<text x="141.6" y="39.2">C1</text>
<text x="151.8" y="39.2">D1</text>
<text x="158.9" y="40.7">D2</text>
<text x="158.9" y="37.8">D1</text>
<text x="197.1" y="40.7">2</text>
<text x="197.3" y="37.8">1</text>
<text x="134.4" y="46.3">C4</text>
<text x="134.6" y="43.5">C3</text>
<text x="141.6" y="47.8">C4</text>
<text x="141.6" y="44.9">C3</text>
<text x="141.6" y="42.1">C2</text>
<text x="151.6" y="47.8">D4</text>
<text x="151.6" y="42.1">D2</text>
<text x="151.7" y="44.9">D3</text>
<text x="158.9" y="46.3">D4</text>
<text x="158.9" y="43.5">D3</text>
<text x="134.4" y="52">C6</text>
<text x="134.5" y="49.1">C5</text>
<text x="141.6" y="53.4">C6</text>
<text x="141.6" y="50.6">C5</text>
<text x="151.6" y="53.4">D6</text>
<text x="151.7" y="50.6">D5</text>
<text x="158.9" y="52">D6</text>
<text x="158.9" y="49.1">D5</text>
<text x="134.5" y="57.7">C8</text>
<text x="134.5" y="54.8">C7</text>
<text x="141.6" y="59.1">C8</text>
<text x="141.6" y="56.2">C7</text>
<text x="151.6" y="56.2">D7</text>
<text x="151.7" y="59.1">D8</text>
<text x="158.9" y="57.7">D8</text>
<text x="158.9" y="54.8">D7</text>
<text x="133.1" y="63.3">C10</text>
<text x="134.4" y="60.5">C9</text>
<text x="141.6" y="64.8">C10</text>
<text x="141.6" y="61.9">C9</text>
<text x="150.3" y="64.8">D10</text>
<text x="151.6" y="61.9">D9</text>
<text x="158.9" y="63.3">D10</text>
<text x="158.9" y="60.5">D9</text>
<text x="133.1" y="69">C12</text>
<text x="133.3" y="71.8">C13</text>
<text x="133.4" y="66.1">C11</text>
<text x="141.6" y="70.4">C12</text>
<text x="141.6" y="67.6">C11</text>
<text x="150.3" y="70.4">D12</text>
<text x="150.5" y="67.6">D11</text>
<text x="158.9" y="71.8">D13</text>
<text x="158.9" y="69">D12</text>
<text x="158.9" y="66.1">D11</text>
<text x="133.1" y="74.7">C14</text>
<text x="133.2" y="77.5">C15</text>
<text x="141.6" y="76.1">C14</text>
<text x="141.6" y="73.2">C13</text>
<text x="150.3" y="76.1">D14</text>
<text x="150.4" y="73.2">D13</text>
<text x="158.9" y="77.5">D15</text>
<text x="158.9" y="74.7">D14</text>
<text x="7" y="82.1">B</text>
<text x="133.1" y="83.1">C17</text>
<text x="133.1" y="80.3">C16</text>
<text x="141.6" y="81.8">C16</text>
<text x="141.6" y="78.9">C15</text>
<text x="150.3" y="81.8">D16</text>
<text x="150.4" y="78.9">D15</text>
<text x="158.9" y="83.1">D17</text>
<text x="158.9" y="80.3">D16</text>
<text x="270.6" y="82.1">B</text>
<text x="133.1" y="88.8">C19</text>
<text x="133.2" y="86">C18</text>
<text x="141.6" y="87.4">C18</text>
<text x="141.6" y="84.6">C17</text>
<text x="150.3" y="87.4">D18</text>
<text x="150.3" y="84.6">D17</text>
<text x="158.9" y="88.8">D19</text>
<text x="158.9" y="86">D18</text>
<text x="133.1" y="91.7">C20</text>
<text x="133.4" y="94.5">C21</text>
<text x="141.6" y="95.9">C21</text>
<text x="141.6" y="93.1">C20</text>
<text x="141.6" y="90.2">C19</text>
<text x="150.3" y="93.1">D20</text>
<text x="150.3" y="90.2">D19</text>
<text x="150.5" y="95.9">D21</text>
<text x="158.9" y="94.5">D21</text>
<text x="158.9" y="91.7">D20</text>
<text x="133.1" y="97.3">C22</text>
<text x="133.3" y="100.2">C23</text>
<text x="141.6" y="101.6">C23</text>
<text x="141.6" y="98.8">C22</text>
<text x="150.3" y="98.8">D22</text>
<text x="150.4" y="101.6">D23</text>
<text x="158.9" y="100.2">D23</text>
<text x="158.9" y="97.3">D22</text>
<text x="133.1" y="103">C24</text>
<text x="133.2" y="105.9">C25</text>
<text x="141.6" y="107.2">C25</text>
<text x="141.6" y="104.4">C24</text>
<text x="150.3" y="104.4">D24</text>
<text x="150.4" y="107.2">D25</text>
<text x="158.9" y="105.9">D25</text>
<text x="158.9" y="103">D24</text>
<text x="133.1" y="111.5">C27</text>
<text x="133.1" y="108.7">C26</text>
<text x="141.6" y="112.9">C27</text>
<text x="141.6" y="110.1">C26</text>
<text x="150.3" y="112.9">D27</text>
<text x="150.3" y="110.1">D26</text>
<text x="158.9" y="111.5">D27</text>
<text x="158.9" y="108.7">D26</text>
<text x="133.1" y="120">C30</text>
<text x="133.1" y="117.2">C29</text>
<text x="133.2" y="114.3">C28</text>
<text x="141.6" y="118.6">C29</text>
<text x="141.6" y="115.8">C28</text>
<text x="150.3" y="118.6">D29</text>
<text x="150.3" y="115.8">D28</text>
<text x="158.9" y="120">D30</text>
<text x="158.9" y="117.2">D29</text>
<text x="158.9" y="114.3">D28</text>
<text x="133.1" y="125.7">C32</text>
<text x="133.4" y="122.9">C31</text>
<text x="141.6" y="124.2">C31</text>
<text x="141.6" y="121.4">C30</text>
<text x="150.3" y="121.4">D30</text>
<text x="150.5" y="124.2">D31</text>
<text x="158.9" y="125.7">D32</text>
<text x="158.9" y="122.9">D31</text>
<text x="179.2" y="122.9">D29 - D34 aren't used for GPIO on the</text>
<text x="179.2" y="125.7">PolarFire's FMC Connector</text>
<text x="133.1" y="131.3">C34</text>
<text x="133.3" y="128.5">C33</text>
<text x="141.6" y="129.9">C33</text>
<text x="141.6" y="127.1">C32</text>
<text x="150.3" y="127.1">D32</text>
<text x="150.4" y="129.9">D33</text>
<text x="158.9" y="131.3">D34</text>
<text x="158.9" y="128.5">D33</text>
<text x="7" y="135.2">C</text>
<text x="133.1" y="137">C36</text>
<text x="133.2" y="134.2">C35</text>
<text x="141.6" y="135.6">C35</text>
<text x="141.6" y="132.8">C34</text>
<text x="150.3" y="132.8">D34</text>
<text x="150.4" y="135.6">D35</text>
<text x="158.9" y="137">D36</text>
<text x="158.9" y="134.2">D35</text>
<text x="270.6" y="135.2">C</text>
<text x="79.5" y="142.7">2</text>
<text x="79.5" y="139.9">1</text>
<text x="133.1" y="139.9">C37</text>
<text x="133.2" y="142.7">C38</text>
<text x="141.6" y="141.2">C37</text>
<text x="141.6" y="138.4">C36</text>
<text x="150.3" y="141.2">D37</text>
<text x="150.3" y="138.4">D36</text>
<text x="158.9" y="142.7">D38</text>
<text x="158.9" y="139.9">D37</text>
<text x="133.1" y="148.3">C40</text>
<text x="133.1" y="145.5">C39</text>
<text x="141.6" y="149.8">C40</text>
<text x="141.6" y="146.9">C39</text>
<text x="141.6" y="144.1">C38</text>
<text x="150.3" y="149.8">D40</text>
<text x="150.3" y="146.9">D39</text>
<text x="150.3" y="144.1">D38</text>
<text x="158.9" y="148.3">D40</text>
<text x="158.9" y="145.5">D39</text>
<text x="6.9" y="188.3">D</text>
<text x="170.8" y="188">Title</text>
<text x="270.5" y="188.3">D</text>
<text x="170.8" y="196.5">Size</text>
<text x="184.9" y="196.5">Number</text>
<text x="241.6" y="196.5">Revision</text>
<text x="172.2" y="200.8">A</text>
<text x="170.8" y="205">Date:</text>
<text x="170.8" y="207.9">File:</text>
<text x="183.6" y="205">4/07/2020</text>
<text x="183.6" y="207.9">C:\Users\..\FMC_connector_CD.SchDoc</text>
<text x="227.5" y="205">Sheet</text>
<text x="227.5" y="207.9">Drawn By: James Thomas</text>
<text x="235.1" y="205">of</text>
<text x="37.6" y="212.1">1</text>
<text x="104.8" y="212.1">2</text>
<text x="172.1" y="212.1">3</text>
<text x="239.4" y="212.1">4</text>
</g>
<g font-size="2.5" fill="#800000">
<text x="164.3" y="15.1">3.3v</text>
<text x="122.1" y="22.2">12v</text>
<text x="51.9" y="70.4">LVDS_UART_CD</text>
<text x="205.4" y="73.2">SPI</text>
<text x="229.1" y="103">UART</text>
<text x="66.4" y="111.5">I2C</text>
<text x="116.1" y="172.4">DGND</text>
</g>
<g font-size="2.5" fill="#000080">
<text x="213" y="19.1">P1</text>
<text x="84.3" y="35">LVDS_UART_CD</text>
<text x="140.9" y="33.5">J1B</text>
<text x="200.2" y="35">P2</text>
<text x="213" y="33.9">TSW-103-07-L-S</text>
<text x="213.2" y="36.4">3.3v_SW</text>
<text x="200.2" y="46.3">TSW-102-07-S-S</text>
<text x="182.1" y="53.4">SPI</text>
<text x="200.6" y="49.1">3.3v_ext</text>
<text x="221.8" y="93.1">UART</text>
<text x="77.2" y="108.7">I2C</text>
<text x="71.6" y="137">P3</text>
<text x="92.5" y="138.7">R17</text>
<text x="98" y="138.1">1k</text>
<text x="71.6" y="148.3">TSW-102-07-S-S</text>
<text x="68.8" y="151.2">12v_ref</text>
<text x="140.8" y="154.2">ASP-134488-01</text>
<text x="175" y="190.9">FMC Connector CD</text>
<text x="189.2" y="199.3">5</text>
<text x="243" y="199.3">0.0.1</text>
</g>
<g font-size="2.5" fill="#003a70">
<text x="103.4" y="44.9">TX8_N</text>
<text x="104" y="42.1">TX8_P</text>
<text x="103.8" y="53.4">RX8_P</text>
<text x="103.4" y="56.2">RX8_N</text>
<text x="183.6" y="59.1">SCLK</text>
<text x="103.8" y="64.8">RX9_P</text>
<text x="183.6" y="61.9">MOSI</text>
<text x="103.4" y="67.6">RX9_N</text>
<text x="183.6" y="70.4">SS1</text>
<text x="183.6" y="67.6">MISO</text>
<text x="102.5" y="76.1">RX10_P</text>
<text x="183.6" y="76.1">SS2</text>
<text x="102" y="78.9">RX10_N</text>
<text x="183.6" y="78.9">SS3</text>
<text x="104" y="87.4">TX9_P</text>
<text x="183.6" y="84.6">SS4</text>
<text x="183.6" y="87.4">SS5</text>
<text x="103.4" y="90.2">TX9_N</text>
<text x="206.2" y="93.1">RX_A</text>
<text x="206.2" y="95.9">TX_A</text>
<text x="102.2" y="101.6">TX10_N</text>
<text x="102.7" y="98.8">TX10_P</text>
<text x="206.2" y="101.6">RX_B</text>
<text x="206.2" y="104.4">TX_B</text>
<text x="89.2" y="112.9">SDA</text>
<text x="89.6" y="110.1">SCL</text>
<text x="206.2" y="110.1">RX_C</text>
<text x="206.2" y="112.9">TX_C</text>
</g>
<g font-size="1.5" fill="#000080">
<text x="233.7" y="204.9">5</text>
<text x="238.2" y="204.9">15</text>
</g>
</svg>
